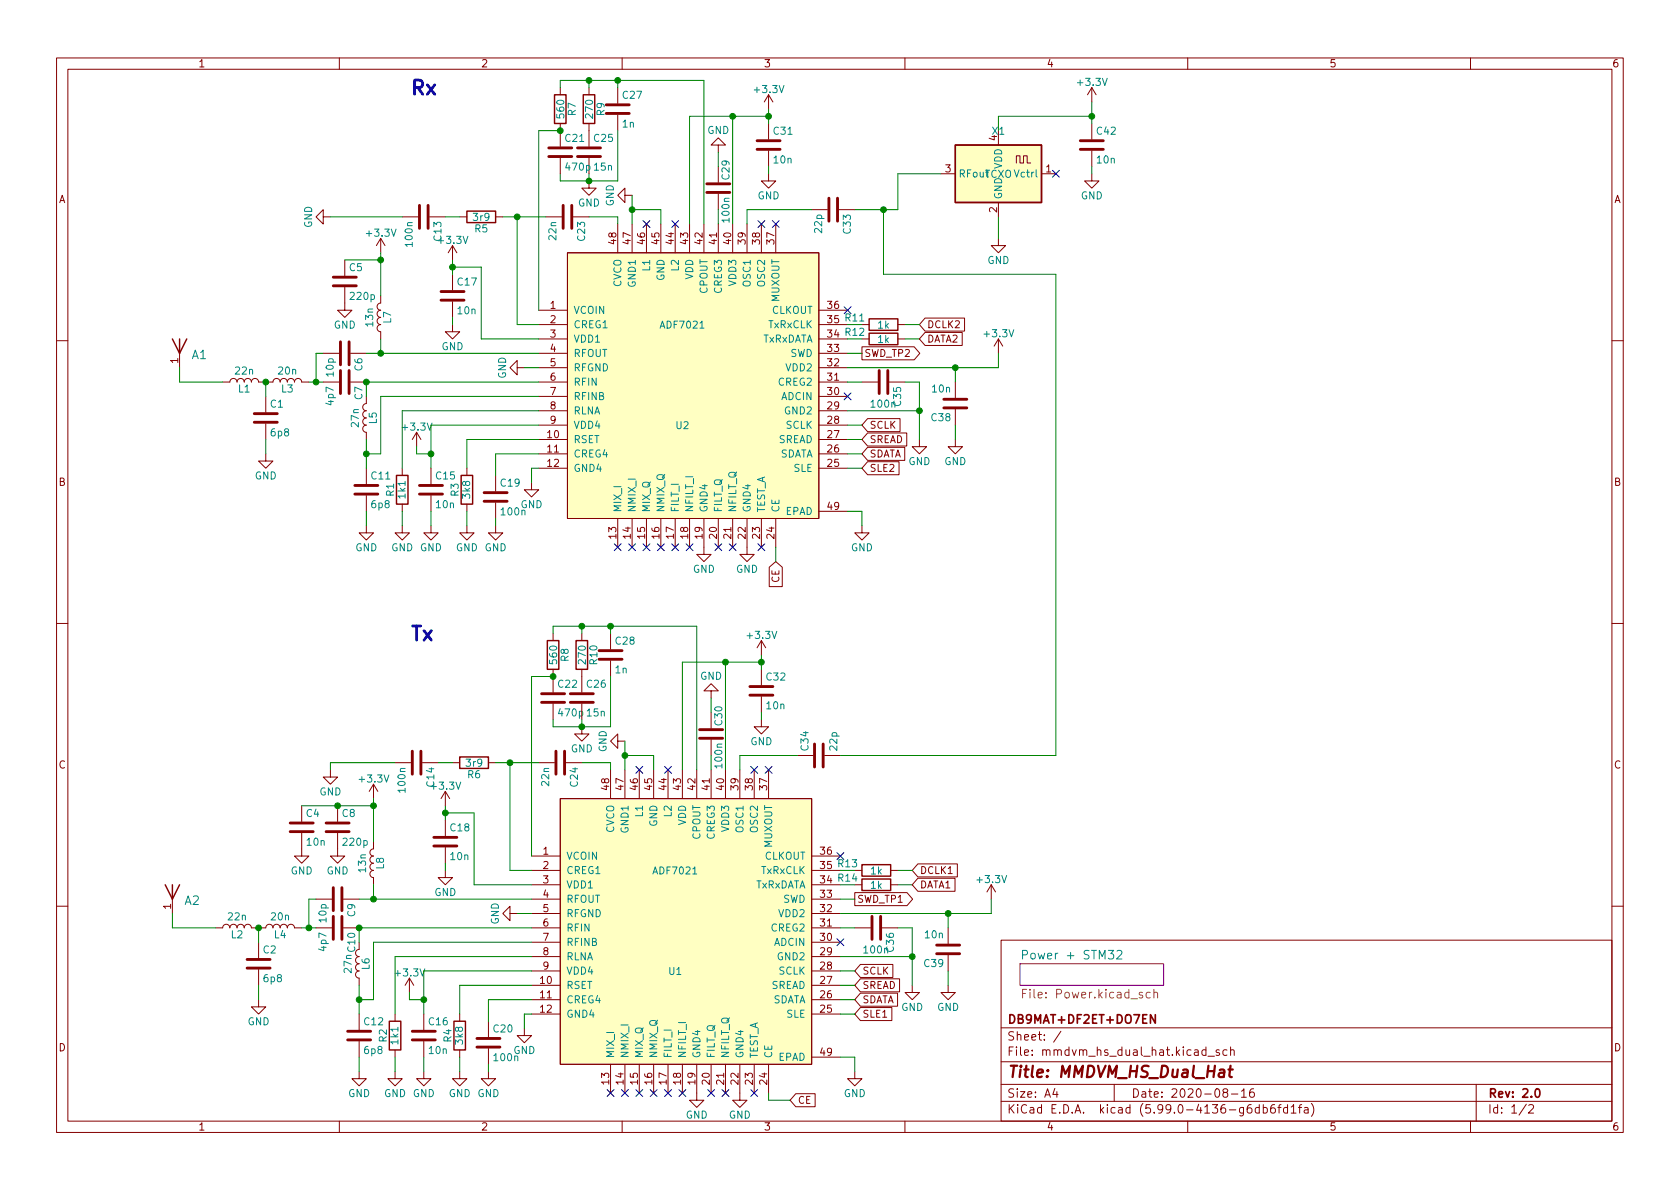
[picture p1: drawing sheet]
<svg xmlns="http://www.w3.org/2000/svg" width="297mm" height="210mm" viewBox="0 0 297 210" stroke-linecap="round" stroke-linejoin="round" font-family="sans-serif">
<g fill="none" stroke="#840000" stroke-width=".18">
<path d="M10 10.2h277v190.1h-277zM12 12.2h273v186.1h-273zM60 10.2v2M99.1 15.5v1.3M104.1 15.5v1.3M109.2 15.5v2.8M110 10.2v2M135.9 16.8l-.8 1.2M135.9 16.8v2.5M135.9 16.8l.8 1.2M160 10.2v2M193 15.5l-.7 1.3"/>
<path d="M193 15.5v2.5M193 15.5l.8 1.3M210 10.2v2M260 10.2v2M57.1 38.3v-1.2l-1.2 1.2 1.2 1.3v-1.3h1.3M71.1 38.3h2.8M75.9 38.3h2.8M81.3 38.3h1.2M87.6 38.3h1.3M96.5 38.3h2.8M99.1 21.8v4.1M99.1 27.9v2.8"/>
<path d="M101.3 38.3h2.8M104.1 32v1.3h1.3l-1.3 1.2-1.2-1.2h1.2M104.1 21.8v4.1M104.1 27.9v2.8M109.2 20.3v2.8M109.2 39.6v5.1M110.5 34.5v-1.2l-1.3 1.2 1.3 1.3v-1.3h1.3M111.8 39.6v5.1M114.3 39.6v5.1M116.8 39.6v5.1M119.4 39.6v5.1M121.9 39.6v5.1"/>
<path d="M124.5 39.6v5.1M127 25.6h1.3l-1.3-1.2-1.3 1.2h1.3v1.3M127 29.5v2.8M127 34.3v2.8M127 39.6v5.1M129.5 39.6v5.1M132.1 39.6v5.1M134.6 39.6v5.1M135.9 30.7v1.3h1.3l-1.3 1.3-1.3-1.3h1.3M135.9 21.8v2.8M135.9 26.7v2.8M137.2 39.6v5.1"/>
<path d="M143.5 37.1h2.8M148.3 37.1h2.8M166.4 30.7h2.5M176.5 23.1v2.5M176.5 35.8v2.5M179.7 28.8v-1.2h.6v1.2h.7v-1.2h.6v1.2h.6M184.1 30.7h2.6M193 30.7v1.3h1.3l-1.3 1.3-1.2-1.3h1.2M193 21.8v2.8M193 26.7v2.8M61 50.8v4.1h1.2l-1.2 1.2-1.3-1.2h1.3M61 46v2.8"/>
<path d="M67.3 52.3v1.3a.64 .64 0 0 0-.6 .6 .64 .64 0 0 0 .6 .7 .64 .64 0 0 0-.6 .6 .64 .64 0 0 0 .6 .6 .64 .64 0 0 0-.6 .7 .64 .64 0 0 0 .6 .6 .64 .64 0 0 0-.6 .6 .64 .64 0 0 0 .6 .7v1.2M67.3 42.2l-.8 1.2M67.3 42.2v2.5M67.3 42.2l.8 1.2M80 57.4v1.3h1.3l-1.3 1.2-1.3-1.2h1.3M80 43.4l-.8 1.3M80 43.4v2.6M80 48.5v2.8M80 53.3v2.8M80 43.4l.8 1.3M95.2 57.4h5.1M95.2 59.9h5.1"/>
<path d="M95.2 54.9h5.1M100.3 44.7h44.5v47h-44.5zM144.8 57.4h5.1M144.8 59.9h5.1M144.8 54.9h5.1M152.4 57.4h1.3M152.4 59.9h1.3M158.7 57.4h1.3M158.7 59.9h1.3M163.6 56.2h6.9v2.3h-6.9l-1-1.1zM163.6 58.8h6.5v2.3h-6.5l-1-1.2zM176.5 42.2v1.2h1.3l-1.3 1.3-1.2-1.3h1.2"/>
<path d="M176.5 59.9v2.6M176.5 59.9l-.7 1.3M176.5 59.9l.8 1.3M10 60.2h2M31.7 62.5v2.5M39.4 67.6h1.2a.64 .64 0 0 1 .7-.7 .64 .64 0 0 1 .6 .7 .64 .64 0 0 1 .6-.7 .64 .64 0 0 1 .7 .7 .64 .64 0 0 1 .6-.7 .64 .64 0 0 1 .6 .7 .64 .64 0 0 1 .7-.7 .64 .64 0 0 1 .6 .7h2.6a.64 .64 0 0 1 .6-.7 .64 .64 0 0 1 .6 .7 .64 .64 0 0 1 .7-.7 .64 .64 0 0 1 .6 .7 .64 .64 0 0 1 .6-.7 .64 .64 0 0 1 .7 .7 .64 .64 0 0 1 .6-.7 .64 .64 0 0 1 .6 .7h1.3M47 70.1v2.8M47 74.9v2.8M57.1 67.6h2.8M57.1 62.5h2.8M62 67.6h2.8M62 62.5h2.8"/>
<path d="M64.8 70.1v1.3a.64 .64 0 0 0-.7 .6 .64 .64 0 0 0 .7 .6 .64 .64 0 0 0-.7 .7 .64 .64 0 0 0 .7 .6 .64 .64 0 0 0-.7 .6 .64 .64 0 0 0 .7 .7 .64 .64 0 0 0-.7 .6 .64 .64 0 0 0 .7 .6v1.3M73.7 76.4l-.8 1.3M73.7 76.4v2.6M73.7 76.4l.7 1.3M91.4 65v-1.3l-1.2 1.3 1.2 1.3v-1.3h1.3M95.2 67.6h5.1M95.2 62.5h5.1M95.2 77.7h5.1M95.2 75.2h5.1M95.2 72.6h5.1M95.2 70.1h5.1M95.2 65h5.1"/>
<path d="M144.8 67.6h5.1M144.8 62.5h5.1M144.8 77.7h5.1M144.8 75.2h5.1M144.8 72.6h5.1M144.8 70.1h5.1M144.8 65h5.1M152.4 61.3h9.2l1 1.2-1 1.1h-9.2zM152.4 67.6h2.8M153.4 74h5.7v2.3h-5.7l-1-1.1zM153.4 76.6h6.9v2.3h-6.9l-1-1.2zM153.4 79.1h6.6v2.3h-6.6l-1-1.1z"/>
<path d="M157.2 67.6h2.8M162.6 77.7v1.3h1.2l-1.2 1.3-1.3-1.3h1.3M168.9 77.7v1.3h1.3l-1.3 1.3-1.3-1.3h1.3M168.9 67.6v2.8M168.9 72.4v2.8M285 60.2h2M47 80.3v1.2h1.3l-1.3 1.3-1.3-1.3h1.3M64.8 93v1.2h1.2l-1.2 1.3-1.3-1.3h1.3M64.8 82.8v2.8M64.8 87.6v2.8M71.1 93v1.2h1.3l-1.3 1.3-1.3-1.3h1.3M71.1 82.8v1.3"/>
<path d="M71.1 89.1v1.3M76.2 93v1.2h1.3l-1.3 1.3-1.3-1.3h1.3M76.2 82.8v2.8M76.2 87.6v2.8M82.5 93v1.2h1.3l-1.3 1.3-1.2-1.3h1.2M82.5 82.8v1.3M82.5 89.1v1.3M87.6 93v1.2h1.3l-1.3 1.3-1.2-1.3h1.2M87.6 84.1v2.8M87.6 88.9v2.8M94 85.3v1.3h1.2l-1.2 1.3-1.3-1.3h1.3M95.2 80.3h5.1"/>
<path d="M95.2 82.8h5.1M109.2 91.7v5.1M111.8 91.7v5.1M114.3 91.7v5.1M116.8 91.7v5.1M119.4 91.7v5.1M121.9 91.7v5.1M124.5 91.7v6.3h1.2l-1.2 1.3-1.3-1.3h1.3M127 91.7v5.1M129.5 91.7v5.1M132.1 91.7v6.3h1.2l-1.2 1.3-1.3-1.3h1.3M134.6 91.7v5.1"/>
<path d="M137.2 91.7v5.1M144.8 80.3h5.1M144.8 82.8h5.1M144.8 90.4h5.1M152.4 93v1.2h1.3l-1.3 1.3-1.3-1.3h1.3M153.4 81.6h5.6v2.3h-5.6l-1-1.1zM10 110.2h2M97.8 112v1.3M97.8 118.4v4M102.9 112v1.3M102.9 118.4v4M107.9 112v2.8"/>
<path d="M107.9 116.8v2.8M134.6 113.3l-.7 1.2M134.6 113.3v2.5M134.6 118.4v2.8M134.6 113.3l.8 1.2M136 100.3l1.2-1 1.1 1v3.4h-2.3zM285 110.2h2M58.4 136.1v1.3h1.3l-1.3 1.3-1.3-1.3h1.3M66 138.7l-.7 1.2M66 138.7v2.5M66 138.7l.8 1.2M69.8 134.9h2.8"/>
<path d="M74.7 134.9h2.8M78.7 139.9l-.7 1.3M78.7 139.9v2.6M78.7 139.9l.8 1.3M80 134.9h1.3M86.4 134.9h1.2M95.2 134.9h2.8M97.8 124.5v2.7M100.1 134.9h2.8M102.9 128.5v1.3h1.2l-1.2 1.3-1.3-1.3h1.3M102.9 124.5v2.7M107.9 136.1v5.1"/>
<path d="M109.2 131.1v-1.3l-1.3 1.3 1.3 1.2v-1.2h1.3M110.5 136.1v5.1M113 136.1v5.1M115.6 136.1v5.1M118.1 136.1v5.1M120.6 136.1v5.1M123.2 136.1v5.1M125.7 122.2h1.3l-1.3-1.3-1.2 1.3h1.2v1.2M125.7 126v2.8M125.7 130.8v2.8M125.7 136.1v5.1M128.3 136.1v5.1"/>
<path d="M130.8 136.1v5.1M133.3 136.1v5.1M134.6 127.2v1.3h1.3l-1.3 1.3-1.3-1.3h1.3M134.6 123.2v2.8M135.9 136.1v5.1M141 133.6h2.8M145.8 133.6h2.8M30.5 159v2.5M53.3 147.3v4.1h1.3l-1.3 1.2-1.2-1.2h1.2M53.3 142.5v2.8M55.9 159h2.8M59.7 147.3v4.1h1.3l-1.3 1.2-1.3-1.2h1.3"/>
<path d="M59.7 142.5v2.8M60.7 159h2.8M66 148.8v1.3a.64 .64 0 0 0-.6 .6 .64 .64 0 0 0 .6 .7 .64 .64 0 0 0-.6 .6 .64 .64 0 0 0 .6 .6 .64 .64 0 0 0-.6 .7 .64 .64 0 0 0 .6 .6 .64 .64 0 0 0-.6 .7 .64 .64 0 0 0 .6 .6v1.3M78.7 153.9v1.3h1.3l-1.3 1.3-1.2-1.3h1.2M78.7 145v2.8M78.7 149.9v2.7M94 156.5h5.1M94 159h5.1M94 151.4h5.1M94 153.9h5.1M99.1 141.2h44.4v47h-44.4zM143.5 156.5h5.1"/>
<path d="M143.5 159h5.1M143.5 151.4h5.1M143.5 153.9h5.1M151.1 157.8h9.3l1 1.2-1 1.1h-9.3zM151.1 156.5h1.3M151.1 153.9h1.3M157.5 156.5h1.2M157.5 153.9h1.2M162.3 155.3h6.6v2.3h-6.6l-1-1.1zM162.3 152.8h7v2.3h-7l-1-1.2zM175.3 156.5l-.8 1.2M175.3 156.5v2.5"/>
<path d="M175.3 156.5l.7 1.2M10 160.2h2M38.1 164.1h1.3a.64 .64 0 0 1 .6-.7 .64 .64 0 0 1 .6 .7 .64 .64 0 0 1 .7-.7 .64 .64 0 0 1 .6 .7 .64 .64 0 0 1 .6-.7 .64 .64 0 0 1 .7 .7 .64 .64 0 0 1 .6-.7 .64 .64 0 0 1 .6 .7h2.6a.64 .64 0 0 1 .6-.7 .64 .64 0 0 1 .7 .7 .64 .64 0 0 1 .6-.7 .64 .64 0 0 1 .6 .7 .64 .64 0 0 1 .7-.7 .64 .64 0 0 1 .6 .7 .64 .64 0 0 1 .6-.7 .64 .64 0 0 1 .7 .7h1.2M45.7 176.8v1.2h1.3l-1.3 1.3-1.3-1.3h1.3M45.7 166.6v2.8M45.7 171.4v2.8M55.9 164.1h2.8M60.7 164.1h2.8M63.5 166.6v1.3a.64 .64 0 0 0-.6 .6 .64 .64 0 0 0 .6 .7 .64 .64 0 0 0-.6 .6 .64 .64 0 0 0 .6 .6 .64 .64 0 0 0-.6 .7 .64 .64 0 0 0 .6 .6 .64 .64 0 0 0-.6 .6 .64 .64 0 0 0 .6 .7v1.2M63.5 179.3v2.8M69.8 179.3v1.3M72.4 173l-.8 1.2"/>
<path d="M72.4 173v2.5M72.4 173l.8 1.2M74.9 179.3v2.8M81.3 179.3v1.3M90.2 161.5v-1.2l-1.3 1.2 1.3 1.3v-1.3h1.2M94 164.1h5.1M94 174.2h5.1M94 176.8h5.1M94 179.3h5.1M94 171.7h5.1M94 169.2h5.1M94 166.6h5.1"/>
<path d="M94 161.5h5.1M143.5 164.1h5.1M143.5 174.2h5.1M143.5 176.8h5.1M143.5 179.3h5.1M143.5 171.7h5.1M143.5 169.2h5.1M143.5 166.6h5.1M143.5 161.5h5.1M151.1 164.1h2.8M152.1 178.2h5.6v2.3h-5.6l-1-1.2zM152.1 175.6h6.6v2.3h-6.6l-1-1.1z"/>
<path d="M152.1 173.1h7v2.3h-7l-1-1.2zM152.1 170.5h5.8v2.3h-5.8l-1-1.1zM156 164.1h2.7M161.3 174.2v1.3h1.3l-1.3 1.3-1.3-1.3h1.3M167.6 174.2v1.3h1.3l-1.3 1.3-1.2-1.3h1.2M167.6 164.1v2.8M167.6 168.9v2.8M177 166.3h108v32h-108zM285 160.2h2M60 198.3v2M63.5 189.5v1.2h1.3l-1.3 1.3-1.3-1.3h1.3M63.5 184.1v2.8"/>
<path d="M69.8 189.5v1.2h1.3l-1.3 1.3-1.2-1.3h1.2M69.8 185.7v1.2M74.9 189.5v1.2h1.3l-1.3 1.3-1.2-1.3h1.2M74.9 184.1v2.8M81.3 189.5v1.2h1.2l-1.2 1.3-1.3-1.3h1.3M81.3 185.7v1.2M86.4 189.5v1.2h1.2l-1.2 1.3-1.3-1.3h1.3M86.4 180.6v2.8M86.4 185.4v2.8M92.7 181.9v1.2h1.3l-1.3 1.3-1.3-1.3h1.3M107.9 188.2v5.1M110 198.3v2"/>
<path d="M110.5 188.2v5.1M113 188.2v5.1M115.6 188.2v5.1M118.1 188.2v5.1M120.6 188.2v5.1M123.2 188.2v6.4h1.3l-1.3 1.2-1.3-1.2h1.3M125.7 188.2v5.1M128.3 188.2v5.1M130.8 188.2v6.4h1.3l-1.3 1.2-1.3-1.2h1.3M133.3 188.2v5.1M135.9 188.2v5.1M140.7 193.4h3.4v2.3h-3.4l-1-1.1z"/>
<path d="M143.5 186.9h5.1M151.1 189.5v1.2h1.3l-1.3 1.3-1.2-1.3h1.2M160 198.3v2M177 194.8h108M177 191.8h108M177 187.8h108M177 181.8h108M186.5 192.5l-.4 1h1M186.9 193v1M187.6 182.4l-1.3 1.9M197 191.8v3M210 198.3v2"/>
<path d="M213.2 185.7l-.4-.1-.3 .3v.4l.1 .3h.6M213.2 185.1v1.5M213.6 186.8h1.1M215.6 185.7l-.4-.1-.2 .2 .1 .3 .5 .1v.4h-.6M216.5 193.2l-.3-.3 .1-.2 .2-.2 .4 .1 .2 .2-.1 .2-.6 .2-.2 .3 .1 .4 .2 .1h.4l.2-.3v-.2l-.3-.3M216.9 185.7l-.4-.1-.3 .3v.4l.2 .3h.5M217.6 185.8l.2-.2 .3 .1 .1 .9M217.6 185.1v1.5M217.7 193.5h1.2M219.5 193l.4-.5v1.5M219.5 194h.9M221.2 195.3a.59 .59 0 0 0-.7 .7v.5l.1 .3h.5l.2-.1 .1-.5-.2-.2-.4-.1-.3 .3"/>
<path d="M221.6 192.5a.59 .59 0 0 0-.7 .7v.5l.2 .3h.4l.2-.1 .1-.5-.2-.2-.4-.1-.3 .3M222.6 195.9l-.4-.1-.3 .3v.4l.2 .3h.5M222.6 195.3v1.5M223.4 195.9l.4-.1 .3 .3v.4l-.2 .3h-.5M223.4 195.3v1.5M225.4 195.3a.59 .59 0 0 0-.8 .7v.5l.2 .3h.4l.2-.1 .1-.5-.1-.2-.5-.1-.3 .3M225.9 195.8h.6M226.5 195.3l-.4 .2v1.3M227.6 195.9l-.4-.1-.3 .3v.4l.2 .3h.5M227.6 195.3v1.5M228.3 195.8l.4-.5v1.5M228.3 196.8h.8"/>
<path d="M229.6 195.8h.5M230.1 195.3l-.3 .2v1.3M230.6 195.9h.6l.1 .9M231.3 196.2l-.5 .1a.29 .29 0 0 0-.2 .2 .29 .29 0 0 0 .2 .3h.5M231.9 195.1a1.72 1.72 0 0 1 0 2.3M260 198.3v2M261 191.8v6.5M269.9 195.3l-1.3 1.9M270.3 195.5l.6-.2 .2 .2 .1 .3-1 1h1"/>
</g>
<path d="M204.3 179.4v1.5l-.9-1.5v1.5M271.6 192.6l.2-.1a.82 .82 0 0 1 .6 .7 .82 .82 0 0 1-.3 .8h-.2a.81 .81 0 0 1-.6-.6 .81 .81 0 0 1 .3-.8z" fill="none" stroke="#840000" stroke-width=".3"/>
<path d="M217.2 189.1h.8M217.6 188.5l-.2 1.7v.2l.4 .1" fill="none" stroke="#840000" stroke-width=".4"/>
<path d="M180.3 170.4h25.4v3.8h-25.4z" fill="#fff" stroke="#fff" stroke-width=".18"/>
<path d="M180.3 170.4h25.4v3.8h-25.4z" fill="none" stroke="#840084" stroke-width=".18"/>
<path d="M180.8 168.9l.7-.1 .2-.2-.1-.4-.2-.1h-.6v1.5M197.5 168.2l.6-.1 .2 .1 .1 .3-1 1.1h1" fill="none" stroke="#008484" stroke-width=".18"/>
<path d="M180.8 175.7h.5M181.5 175h-.7v1.5M203.4 175.5h-.5l-.3 .3v.4l.2 .2h.6M204 175.6l.2-.1h.4l.1 1M204 175v1.5" fill="none" stroke="#848400" stroke-width=".18"/>
<g fill="none" stroke="#840000" stroke-width=".51">
<path d="M107.2 18.5h4.1M74.2 36.3v4.1M75.7 36.3v4.1M97 27.7h4.1M97 26.2h4.1M99.6 36.3v4.1M101.1 36.3v4.1M102.1 27.7h4.1M102.1 26.2h4.1M107.2 20.1h4.1M125 34h4M125 32.5h4"/>
<path d="M133.9 26.4h4M133.9 24.9h4M146.6 35v4.1M148.1 35v4.1M191 26.4h4.1M191 24.9h4.1M58.9 50.5h4.1M58.9 49h4.1M78 53.1h4M78 51.6h4M45 74.7h4M45 73.1h4"/>
<path d="M60.2 60.4v4.1M60.2 65.5v4.1M61.7 60.4v4.1M61.7 65.5v4.1M155.4 65.5v4.1M157 65.5v4.1M166.9 70.6h4M166.9 72.1h4M62.7 87.4h4.1M62.7 85.8h4.1M74.2 87.4h4M74.2 85.8h4"/>
<path d="M85.6 88.6h4.1M85.6 87.1h4.1M105.9 116.6h4.1M105.9 115.1h4.1M72.9 132.8v4.1M74.4 132.8v4.1M95.8 124.2h4M95.8 122.7h4M98.3 132.8v4.1M99.8 132.8v4.1M100.8 124.2h4.1M100.8 122.7h4.1"/>
<path d="M123.7 130.6h4.1M123.7 129h4.1M132.6 122.9h4.1M132.6 121.4h4.1M144 131.6v4M145.5 131.6v4M51.3 147.1h4.1M51.3 145.5h4.1M57.7 147.1h4M57.7 145.5h4M58.9 157v4M60.5 157v4"/>
<path d="M76.7 149.6h4.1M76.7 148.1h4.1M43.7 171.2h4.1M43.7 169.7h4.1M58.9 162v4.1M60.5 162v4.1M154.2 162v4.1M155.7 162v4.1M165.6 167.1h4.1M165.6 168.7h4.1M61.5 183.9h4M61.5 182.4h4"/>
<path d="M72.9 183.9h4.1M72.9 182.4h4.1M84.3 185.2h4.1M84.3 183.6h4.1"/>
</g>
<g fill="#ffffc2" stroke="#ffffc2" stroke-width=".18">
<path d="M168.9 25.6h15.2v10.2h-15.2z"/>
<path d="M99.1 141.2h44.4v47h-44.4z"/>
<path d="M100.3 44.7h44.5v47h-44.5z"/>
</g>
<g fill="none" stroke="#840000" stroke-width=".25">
<path d="M98 16.8h2.1v5h-2.1zM103.1 16.8h2.1v5h-2.1zM82.5 37.3h5.1v2.1h-5.1zM168.9 25.6h15.2v10.2h-15.2zM30.5 59.9l1.2 2.6M31.7 59.9v2.6M33 59.9l-1.3 2.6M153.7 56.4h5v2h-5zM153.7 58.9h5v2.1h-5zM70.1 84.1h2v5h-2zM81.5 84.1h2.1v5h-2.1zM96.8 113.3h2v5.1h-2z"/>
<path d="M101.9 113.3h2v5.1h-2zM81.3 133.9h5.1v2h-5.1zM29.2 156.5l1.3 2.5M30.5 156.5v2.5M31.7 156.5l-1.2 2.5M152.4 155.4h5.1v2.1h-5.1zM152.4 152.9h5.1v2h-5.1zM68.8 180.6h2.1v5.1h-2.1zM80.3 180.6h2v5.1h-2z"/>
</g>
<g fill="none" stroke="#008400" stroke-width=".18">
<path d="M99.1 15.5v-1.3h25.4v25.4M104.1 14.2v1.3M109.2 14.2v1.3M135.9 19.3v2.5M193 18v3.8M58.4 38.3h12.7M78.7 38.3h2.6M88.9 38.3h7.6M91.4 38.3v19.1h3.8M99.1 23.1h-3.9v31.8M104.1 30.7v1.3M104.1 38.3h5.1v1.3"/>
<path d="M109.2 23.1v8.9h-10.1v-1.3M111.8 37.1h5v2.5M111.8 34.5v5.1M127 26.9v2.6M127 37.1v2.5M129.5 20.6v19M135.9 29.5v1.2M135.9 20.6h-14v19M143.5 37.1h-11.4v2.5M156.2 37.1v11.4h30.5v85.1h-38.1M166.4 30.7h-7.7v6.4h-7.6M176.5 38.3v3.9"/>
<path d="M193 20.6h-16.5v2.5M193 29.5v1.2M61 46h6.3M67.3 44.7v7.6M67.3 59.9v2.6M80 47.2h5.1v12.7h10.1M80 46v2.5M80 56.1v1.3M160 57.4h2.6M160 59.9h2.6M31.7 65v2.6h7.7M47 67.6v2.5"/>
<path d="M47 77.7v2.6M54.6 67.6h2.5M57.1 62.5h-1.2v5.1M64.8 62.5h30.4M64.8 77.7v5.1M73.7 79v1.3h2.5M92.7 65h2.5M95.2 75.2h-19v7.6M95.2 70.1h-27.9v10.2h-2.5M95.2 67.6h-30.4v2.5M95.2 72.6h-24.1v10.2M95.2 77.7h-12.7v5.1"/>
<path d="M149.9 62.5h2.5M149.9 67.6h2.5M149.9 75.2h2.5M149.9 72.6h12.7M149.9 77.7h2.5M160 67.6h2.6v10.1M168.9 65v2.6M168.9 75.2v2.5M176.5 62.5v2.5h-26.6M64.8 90.4v2.6M71.1 90.4v2.6M76.2 90.4v2.6"/>
<path d="M82.5 90.4v2.6M87.6 91.7v1.3M95.2 80.3h-7.6v3.8M95.2 82.8h-1.2v2.5M137.2 96.8v2.5M149.9 80.3h2.5M149.9 82.8h2.5M149.9 90.4h2.5v2.6M97.8 112v-1.3h25.4v25.4M97.8 119.6h-3.8v31.8M102.9 110.7v1.3M107.9 119.6v8.9h-10.1v-1.3"/>
<path d="M107.9 110.7v1.3M128.3 117.1v19M134.6 115.8v2.6M134.6 117.1h-14v19M69.8 134.9h-11.4v1.2M77.5 134.9h2.5M87.6 134.9h7.6M90.2 134.9v19h3.8M102.9 134.9h5v1.2M102.9 127.2v1.3M110.5 133.6h5.1v2.5M110.5 131.1v5"/>
<path d="M125.7 123.4v2.6M125.7 133.6v2.5M134.6 126v1.2M141 133.6h-10.2v2.5M53.3 142.5h12.7M55.9 159h-1.3v5.1M63.5 159h30.5M66 141.2v7.6M66 156.5v2.5M78.7 143.8h5.1v12.7h10.2M78.7 142.5v2.5M78.7 152.6v1.3"/>
<path d="M148.6 159h2.5M158.7 156.5h2.6M158.7 153.9h2.6M175.3 159v2.5h-26.7M30.5 161.5v2.6h7.6M45.7 164.1v2.5M45.7 174.2v2.6M53.3 164.1h2.6M63.5 174.2v5.1M72.4 175.5v1.3h2.5M91.4 161.5h2.6M94 164.1h-30.5v2.5"/>
<path d="M94 171.7h-19.1v7.6M94 166.6h-28v10.2h-2.5M94 176.8h-7.6v3.8M94 179.3h-1.3v2.6M94 174.2h-12.7v5.1M94 169.2h-24.2v10.1M148.6 164.1h2.5M148.6 171.7h2.5M148.6 176.8h2.5M148.6 179.3h2.5M148.6 174.2h2.5M148.6 169.2h12.7"/>
<path d="M158.7 164.1h2.6v10.1M167.6 161.5v2.6M167.6 171.7v2.5M63.5 186.9v2.6M69.8 186.9v2.6M74.9 186.9v2.6M81.3 186.9v2.6M86.4 188.2v1.3M135.9 193.3v1.3h3.8M148.6 186.9h2.5v2.6"/>
</g>
<g fill="none" stroke="#000084" stroke-width=".18">
<path d="M113.7 39l1.2 1.2M114.9 39l-1.2 1.2M118.8 39l1.2 1.2M120 39l-1.2 1.2M134 39l1.2 1.2M135.2 39l-1.2 1.2M136.6 39l1.2 1.2M137.8 39l-1.2 1.2M186.1 30.1l1.2 1.2M187.3 30.1l-1.2 1.2M149.3 54.2l1.2 1.3M150.5 54.2l-1.2 1.3"/>
<path d="M149.3 69.5l1.2 1.2M150.5 69.5l-1.2 1.2M108.6 96.2l1.2 1.2M109.8 96.2l-1.2 1.2M111.2 96.2l1.2 1.2M112.4 96.2l-1.2 1.2M113.7 96.2l1.2 1.2M114.9 96.2l-1.2 1.2M116.2 96.2l1.2 1.2M117.4 96.2l-1.2 1.2M118.8 96.2l1.2 1.2M120 96.2l-1.2 1.2"/>
<path d="M121.3 96.2l1.2 1.2M122.5 96.2l-1.2 1.2M126.4 96.2l1.2 1.2M127.6 96.2l-1.2 1.2M128.9 96.2l1.2 1.2M130.1 96.2l-1.2 1.2M134 96.2l1.2 1.2M135.2 96.2l-1.2 1.2M112.4 135.5l1.2 1.2M113.6 135.5l-1.2 1.2M117.5 135.5l1.2 1.2M118.7 135.5l-1.2 1.2"/>
<path d="M132.7 135.5l1.3 1.2M134 135.5l-1.3 1.2M135.3 135.5l1.2 1.2M136.5 135.5l-1.2 1.2M148 150.8l1.2 1.2M149.2 150.8l-1.2 1.2M148 166l1.2 1.2M149.2 166l-1.2 1.2M107.3 192.7l1.3 1.2M108.6 192.7l-1.3 1.2M109.9 192.7l1.2 1.2M111.1 192.7l-1.2 1.2"/>
<path d="M112.4 192.7l1.2 1.2M113.6 192.7l-1.2 1.2M115 192.7l1.2 1.2M116.2 192.7l-1.2 1.2M117.5 192.7l1.2 1.2M118.7 192.7l-1.2 1.2M120 192.7l1.3 1.2M121.3 192.7l-1.3 1.2M125.1 192.7l1.2 1.2M126.3 192.7l-1.2 1.2M127.7 192.7l1.2 1.2M128.9 192.7l-1.2 1.2"/>
<path d="M132.7 192.7l1.3 1.2M134 192.7l-1.3 1.2"/>
</g>
<g fill="#008400" stroke="#008400" stroke-width=".18">
<circle cx="161.3" cy="169.2" r=".51"/>
<circle cx="167.6" cy="161.5" r=".51"/>
<circle cx="63.5" cy="164.1" r=".51"/>
<circle cx="45.7" cy="164.1" r=".51"/>
<circle cx="54.6" cy="164.1" r=".51"/>
<circle cx="66" cy="159" r=".51"/>
<circle cx="63.5" cy="176.8" r=".51"/>
<circle cx="74.9" cy="176.8" r=".51"/>
<circle cx="90.2" cy="134.9" r=".51"/>
<circle cx="78.7" cy="143.8" r=".51"/>
<circle cx="64.8" cy="67.6" r=".51"/>
<circle cx="47" cy="67.6" r=".51"/>
<circle cx="55.9" cy="67.6" r=".51"/>
<circle cx="64.8" cy="80.3" r=".51"/>
<circle cx="76.2" cy="80.3" r=".51"/>
<circle cx="156.2" cy="37.1" r=".51"/>
<circle cx="129.5" cy="20.6" r=".51"/>
<circle cx="135.9" cy="20.6" r=".51"/>
<circle cx="109.2" cy="14.2" r=".51"/>
<circle cx="104.1" cy="32" r=".51"/>
<circle cx="99.1" cy="23.1" r=".51"/>
<circle cx="104.1" cy="14.2" r=".51"/>
<circle cx="67.3" cy="62.5" r=".51"/>
<circle cx="91.4" cy="38.3" r=".51"/>
<circle cx="80" cy="47.2" r=".51"/>
<circle cx="168.9" cy="65" r=".51"/>
<circle cx="193" cy="20.6" r=".51"/>
<circle cx="162.6" cy="72.6" r=".51"/>
<circle cx="111.8" cy="37.1" r=".51"/>
<circle cx="66" cy="142.5" r=".51"/>
<circle cx="59.7" cy="142.5" r=".51"/>
<circle cx="97.8" cy="119.6" r=".51"/>
<circle cx="102.9" cy="110.7" r=".51"/>
<circle cx="108" cy="110.7" r=".51"/>
<circle cx="102.9" cy="128.5" r=".51"/>
<circle cx="110.5" cy="133.6" r=".51"/>
<circle cx="128.3" cy="117.1" r=".51"/>
<circle cx="67.3" cy="46" r=".51"/>
<circle cx="134.6" cy="117.1" r=".51"/>
</g>
<g font-size="3.5" fill="#0000c2">
<text x="72.4" y="16.8">Rx</text>
<text x="72.4" y="113.3">Tx</text>
</g>
<text font-size="2.8" fill="#840000" x="178" y="190.6">Title: MMDVM_HS_Dual_Hat</text>
<g font-size="2.1" fill="#008484">
<text x="33.9" y="63.5">A1</text>
<text x="32.6" y="160">A2</text>
<text x="181.7" y="169.7">Power + STM32</text>
</g>
<text font-size="2.1" fill="#848400" x="181.6" y="176.5">File: Power.kicad_sch</text>
<g font-size="2.1" fill="#840000">
<text x="178" y="184">Sheet: /</text>
<text x="178" y="181">DB9MAT+DF2ET+DO7EN</text>
<text x="178" y="186.7">File: mmdvm_hs_dual_hat.kicad_sch</text>
<text x="178" y="196.9">KiCad E.D.A. kicad (5.99.0-4136-g6db6fd1fa)</text>
<text x="178" y="194.1">Size: A4</text>
<text x="200" y="194.1">Date: 2020-08-16</text>
<text x="263" y="194.1">Rev: 2.0</text>
<text x="263" y="196.9">Id: 1/2</text>
</g>
<g font-size="1.8" fill="#840000">
<text x="35" y="11.9">1</text>
<text x="85" y="11.9">2</text>
<text x="135" y="11.9">3</text>
<text x="185" y="11.9">4</text>
<text x="235" y="11.9">5</text>
<text x="285" y="11.9">6</text>
<text x="176.3" y="24.9" transform="rotate(-90 176.3 24.9)">4</text>
<text x="10.3" y="35.9">A</text>
<text x="167.1" y="30.5">3</text>
<text x="184.9" y="30.5">1</text>
<text x="285.3" y="35.9">A</text>
<text x="176.3" y="37.6" transform="rotate(-90 176.3 37.6)">2</text>
<text x="109" y="43.1" transform="rotate(-90 109 43.1)">48</text>
<text x="111.5" y="43.1" transform="rotate(-90 111.5 43.1)">47</text>
<text x="114" y="43.1" transform="rotate(-90 114 43.1)">46</text>
<text x="116.6" y="43.1" transform="rotate(-90 116.6 43.1)">45</text>
<text x="119.1" y="43.1" transform="rotate(-90 119.1 43.1)">44</text>
<text x="121.7" y="43.1" transform="rotate(-90 121.7 43.1)">43</text>
<text x="124.2" y="43.1" transform="rotate(-90 124.2 43.1)">42</text>
<text x="126.7" y="43.1" transform="rotate(-90 126.7 43.1)">41</text>
<text x="129.3" y="43.1" transform="rotate(-90 129.3 43.1)">40</text>
<text x="131.8" y="43.1" transform="rotate(-90 131.8 43.1)">39</text>
<text x="134.4" y="43.1" transform="rotate(-90 134.4 43.1)">38</text>
<text x="136.9" y="43.1" transform="rotate(-90 136.9 43.1)">37</text>
<text x="97.3" y="54.6">1</text>
<text x="97.3" y="57.1">2</text>
<text x="97.3" y="59.7">3</text>
<text x="146.3" y="54.6">36</text>
<text x="31.5" y="64.2" transform="rotate(-90 31.5 64.2)">1</text>
<text x="97.3" y="62.2">4</text>
<text x="97.3" y="64.8">5</text>
<text x="146.3" y="64.8">32</text>
<text x="146.3" y="62.2">33</text>
<text x="97.3" y="67.3">6</text>
<text x="97.3" y="69.8">7</text>
<text x="146.3" y="69.8">30</text>
<text x="146.3" y="67.3">31</text>
<text x="96.8" y="77.5">10</text>
<text x="97.3" y="72.4">8</text>
<text x="97.3" y="74.9">9</text>
<text x="146.3" y="77.5">27</text>
<text x="146.3" y="74.9">28</text>
<text x="146.3" y="72.4">29</text>
<text x="96.8" y="80">11</text>
<text x="96.8" y="82.5">12</text>
<text x="146.3" y="82.5">25</text>
<text x="146.3" y="80">26</text>
<text x="10.3" y="85.9">B</text>
<text x="285.3" y="85.9">B</text>
<text x="109" y="95.2" transform="rotate(-90 109 95.2)">13</text>
<text x="111.5" y="95.2" transform="rotate(-90 111.5 95.2)">14</text>
<text x="114" y="95.2" transform="rotate(-90 114 95.2)">15</text>
<text x="116.6" y="95.2" transform="rotate(-90 116.6 95.2)">16</text>
<text x="119.1" y="95.2" transform="rotate(-90 119.1 95.2)">17</text>
<text x="121.7" y="95.2" transform="rotate(-90 121.7 95.2)">18</text>
<text x="124.2" y="95.2" transform="rotate(-90 124.2 95.2)">19</text>
<text x="126.7" y="95.2" transform="rotate(-90 126.7 95.2)">20</text>
<text x="129.3" y="95.2" transform="rotate(-90 129.3 95.2)">21</text>
<text x="131.8" y="95.2" transform="rotate(-90 131.8 95.2)">22</text>
<text x="134.4" y="95.2" transform="rotate(-90 134.4 95.2)">23</text>
<text x="136.9" y="95.2" transform="rotate(-90 136.9 95.2)">24</text>
<text x="146.3" y="90.2">49</text>
<text x="10.3" y="135.9">C</text>
<text x="285.3" y="135.9">C</text>
<text x="107.7" y="139.7" transform="rotate(-90 107.7 139.7)">48</text>
<text x="110.2" y="139.7" transform="rotate(-90 110.2 139.7)">47</text>
<text x="112.8" y="139.7" transform="rotate(-90 112.8 139.7)">46</text>
<text x="115.3" y="139.7" transform="rotate(-90 115.3 139.7)">45</text>
<text x="117.9" y="139.7" transform="rotate(-90 117.9 139.7)">44</text>
<text x="120.4" y="139.7" transform="rotate(-90 120.4 139.7)">43</text>
<text x="122.9" y="139.7" transform="rotate(-90 122.9 139.7)">42</text>
<text x="125.5" y="139.7" transform="rotate(-90 125.5 139.7)">41</text>
<text x="128" y="139.7" transform="rotate(-90 128 139.7)">40</text>
<text x="130.6" y="139.7" transform="rotate(-90 130.6 139.7)">39</text>
<text x="133.1" y="139.7" transform="rotate(-90 133.1 139.7)">38</text>
<text x="135.6" y="139.7" transform="rotate(-90 135.6 139.7)">37</text>
<text x="96" y="151.1">1</text>
<text x="96" y="153.7">2</text>
<text x="145.1" y="151.1">36</text>
<text x="30.2" y="160.8" transform="rotate(-90 30.2 160.8)">1</text>
<text x="96" y="156.2">3</text>
<text x="96" y="158.7">4</text>
<text x="96" y="161.3">5</text>
<text x="145.1" y="161.3">32</text>
<text x="145.1" y="158.7">33</text>
<text x="96" y="163.8">6</text>
<text x="96" y="166.4">7</text>
<text x="145.1" y="166.4">30</text>
<text x="145.1" y="163.8">31</text>
<text x="95.5" y="174">10</text>
<text x="96" y="168.9">8</text>
<text x="96" y="171.4">9</text>
<text x="145.1" y="174">27</text>
<text x="145.1" y="171.4">28</text>
<text x="145.1" y="168.9">29</text>
<text x="95.5" y="176.5">11</text>
<text x="95.5" y="179.1">12</text>
<text x="145.1" y="179.1">25</text>
<text x="145.1" y="176.5">26</text>
<text x="10.3" y="185.9">D</text>
<text x="285.3" y="185.9">D</text>
<text x="107.7" y="191.7" transform="rotate(-90 107.7 191.7)">13</text>
<text x="110.2" y="191.7" transform="rotate(-90 110.2 191.7)">14</text>
<text x="112.8" y="191.7" transform="rotate(-90 112.8 191.7)">15</text>
<text x="115.3" y="191.7" transform="rotate(-90 115.3 191.7)">16</text>
<text x="117.9" y="191.7" transform="rotate(-90 117.9 191.7)">17</text>
<text x="120.4" y="191.7" transform="rotate(-90 120.4 191.7)">18</text>
<text x="122.9" y="191.7" transform="rotate(-90 122.9 191.7)">19</text>
<text x="125.5" y="191.7" transform="rotate(-90 125.5 191.7)">20</text>
<text x="128" y="191.7" transform="rotate(-90 128 191.7)">21</text>
<text x="130.6" y="191.7" transform="rotate(-90 130.6 191.7)">22</text>
<text x="133.1" y="191.7" transform="rotate(-90 133.1 191.7)">23</text>
<text x="135.6" y="191.7" transform="rotate(-90 135.6 191.7)">24</text>
<text x="145.1" y="186.7">49</text>
<text x="35" y="199.9">1</text>
<text x="85" y="199.9">2</text>
<text x="135" y="199.9">3</text>
<text x="185" y="199.9">4</text>
<text x="235" y="199.9">5</text>
<text x="285" y="199.9">6</text>
</g>
<g font-size="1.8" fill="#008484">
<text x="110.2" y="17.5">C27</text>
<text x="133.6" y="16.4">+3.3V</text>
<text x="190.7" y="15.2">+3.3V</text>
<text x="99.8" y="20.8" transform="rotate(-90 99.8 20.8)">560</text>
<text x="101.8" y="20.4" transform="rotate(-90 101.8 20.4)">R7</text>
<text x="104.8" y="20.8" transform="rotate(-90 104.8 20.8)">270</text>
<text x="106.9" y="20.4" transform="rotate(-90 106.9 20.4)">R9</text>
<text x="110.1" y="22.5">1n</text>
<text x="125" y="23.7">GND</text>
<text x="136.8" y="23.8">C31</text>
<text x="175.4" y="23.8">X1</text>
<text x="194" y="23.8">C42</text>
<text x="100" y="25.1">C21</text>
<text x="105.1" y="25.1">C25</text>
<text x="136.9" y="28.9">10n</text>
<text x="177.2" y="29.9" transform="rotate(-90 177.2 29.9)">VDD</text>
<text x="194" y="28.9">10n</text>
<text x="100.1" y="30.2">470p</text>
<text x="105.1" y="30.2">15n</text>
<text x="129" y="31.7" transform="rotate(-90 129 31.7)">C29</text>
<text x="133.9" y="35.2">GND</text>
<text x="169.4" y="31.4">RFoutTCXO Vctrl</text>
<text x="177.2" y="35.3" transform="rotate(-90 177.2 35.3)">GND</text>
<text x="191.1" y="35.2">GND</text>
<text x="55.2" y="40.3" transform="rotate(-90 55.2 40.3)">GND</text>
<text x="65" y="41.8">+3.3V</text>
<text x="83.8" y="39.1">3r9</text>
<text x="84" y="41.1">R5</text>
<text x="102.2" y="36.5">GND</text>
<text x="108.5" y="36.5" transform="rotate(-90 108.5 36.5)">GND</text>
<text x="129" y="39.2" transform="rotate(-90 129 39.2)">100n</text>
<text x="145.3" y="41.1" transform="rotate(-90 145.3 41.1)">22p</text>
<text x="150.4" y="41.3" transform="rotate(-90 150.4 41.3)">C33</text>
<text x="61.8" y="47.9">C5</text>
<text x="73" y="43.5" transform="rotate(-90 73 43.5)">100n</text>
<text x="77.7" y="43.1">+3.3V</text>
<text x="78" y="42.5" transform="rotate(-90 78 42.5)">C13</text>
<text x="98.4" y="42.4" transform="rotate(-90 98.4 42.4)">22n</text>
<text x="103.4" y="42.5" transform="rotate(-90 103.4 42.5)">C23</text>
<text x="114.9" y="47.8" transform="rotate(-90 114.9 47.8)">L1</text>
<text x="120" y="47.8" transform="rotate(-90 120 47.8)">L2</text>
<text x="174.6" y="46.7">GND</text>
<text x="62" y="53">220p</text>
<text x="80.9" y="50.5">C17</text>
<text x="109.9" y="50.8" transform="rotate(-90 109.9 50.8)">CVCO</text>
<text x="112.4" y="50.6" transform="rotate(-90 112.4 50.6)">GND1</text>
<text x="117.5" y="49.6" transform="rotate(-90 117.5 49.6)">GND</text>
<text x="122.6" y="49.4" transform="rotate(-90 122.6 49.4)">VDD</text>
<text x="125.1" y="51.9" transform="rotate(-90 125.1 51.9)">CPOUT</text>
<text x="127.6" y="51.8" transform="rotate(-90 127.6 51.8)">CREG3</text>
<text x="130.2" y="50.4" transform="rotate(-90 130.2 50.4)">VDD3</text>
<text x="132.7" y="50.5" transform="rotate(-90 132.7 50.5)">OSC1</text>
<text x="135.3" y="50.5" transform="rotate(-90 135.3 50.5)">OSC2</text>
<text x="137.8" y="53.4" transform="rotate(-90 137.8 53.4)">MUXOUT</text>
<text x="59" y="58.1">GND</text>
<text x="66" y="57.7" transform="rotate(-90 66 57.7)">13n</text>
<text x="69.1" y="57.2" transform="rotate(-90 69.1 57.2)">L7</text>
<text x="81" y="55.6">10n</text>
<text x="101.3" y="55.5">VCOIN</text>
<text x="101.3" y="58">CREG1</text>
<text x="135.8" y="58">TxRxCLK</text>
<text x="136.4" y="55.5">CLKOUT</text>
<text x="155.2" y="58.1">1k</text>
<text x="174.2" y="59.6">+3.3V</text>
<text x="64.1" y="65.6" transform="rotate(-90 64.1 65.6)">C6</text>
<text x="78" y="61.9">GND</text>
<text x="101.3" y="60.6">VDD1</text>
<text x="101.3" y="63.1">RFOUT</text>
<text x="101.3" y="65.7">RFGND</text>
<text x="134.5" y="60.6">TxRxDATA</text>
<text x="139" y="65.7">VDD2</text>
<text x="139.6" y="63.1">SWD</text>
<text x="155.2" y="60.6">1k</text>
<text x="41.7" y="66.2">22n</text>
<text x="42.1" y="69.4">L1</text>
<text x="49.3" y="66.2">20n</text>
<text x="49.8" y="69.4">L3</text>
<text x="59" y="71.6" transform="rotate(-90 59 71.6)">4p7</text>
<text x="59" y="66.5" transform="rotate(-90 59 66.5)">10p</text>
<text x="64.1" y="70.6" transform="rotate(-90 64.1 70.6)">C7</text>
<text x="89.5" y="67" transform="rotate(-90 89.5 67)">GND</text>
<text x="101.3" y="68.2">RFIN</text>
<text x="101.3" y="70.7">RFINB</text>
<text x="137.7" y="68.2">CREG2</text>
<text x="138.2" y="70.7">ADCIN</text>
<text x="159.3" y="71.7" transform="rotate(-90 159.3 71.7)">C35</text>
<text x="164.9" y="69.4">10n</text>
<text x="47.8" y="72.1">C1</text>
<text x="48" y="77.2">6p8</text>
<text x="63.4" y="75.4" transform="rotate(-90 63.4 75.4)">27n</text>
<text x="66.6" y="74.9" transform="rotate(-90 66.6 74.9)">L5</text>
<text x="71.3" y="76.1">+3.3V</text>
<text x="101.3" y="73.3">RLNA</text>
<text x="101.3" y="75.8">VDD4</text>
<text x="138.9" y="73.3">GND2</text>
<text x="138.9" y="75.8">SCLK</text>
<text x="154.1" y="72.1">100n</text>
<text x="164.7" y="74.5">C38</text>
<text x="101.3" y="78.4">RSET</text>
<text x="101.3" y="80.9">CREG4</text>
<text x="101.3" y="83.4">GND4</text>
<text x="137.6" y="78.4">SREAD</text>
<text x="137.7" y="80.9">SDATA</text>
<text x="140.3" y="83.4">SLE</text>
<text x="160.6" y="82.2">GND</text>
<text x="166.9" y="82.2">GND</text>
<text x="45" y="84.8">GND</text>
<text x="65.7" y="84.8">C11</text>
<text x="65.7" y="89.9">6p8</text>
<text x="69.7" y="87.7" transform="rotate(-90 69.7 87.7)">R1</text>
<text x="71.7" y="88.1" transform="rotate(-90 71.7 88.1)">1k1</text>
<text x="77.1" y="84.8">C15</text>
<text x="77.2" y="89.9">10n</text>
<text x="81.1" y="87.7" transform="rotate(-90 81.1 87.7)">R3</text>
<text x="83.1" y="88.1" transform="rotate(-90 83.1 88.1)">3k8</text>
<text x="88.6" y="86">C19</text>
<text x="92" y="89.9">GND</text>
<text x="88.7" y="91.1">100n</text>
<text x="109.9" y="90.7" transform="rotate(-90 109.9 90.7)">MIX_I</text>
<text x="112.4" y="90.7" transform="rotate(-90 112.4 90.7)">NMIX_I</text>
<text x="114.9" y="90.7" transform="rotate(-90 114.9 90.7)">MIX_Q</text>
<text x="117.5" y="90.7" transform="rotate(-90 117.5 90.7)">NMIX_Q</text>
<text x="120" y="90.7" transform="rotate(-90 120 90.7)">FILT_I</text>
<text x="122.6" y="90.7" transform="rotate(-90 122.6 90.7)">NFILT_I</text>
<text x="125.1" y="90.7" transform="rotate(-90 125.1 90.7)">GND4</text>
<text x="127.6" y="90.7" transform="rotate(-90 127.6 90.7)">FILT_Q</text>
<text x="130.2" y="90.7" transform="rotate(-90 130.2 90.7)">NFILT_Q</text>
<text x="132.7" y="90.7" transform="rotate(-90 132.7 90.7)">GND4</text>
<text x="135.3" y="90.7" transform="rotate(-90 135.3 90.7)">TEST_A</text>
<text x="137.8" y="90.7" transform="rotate(-90 137.8 90.7)">CE</text>
<text x="138.9" y="91.1">EPAD</text>
<text x="62.8" y="97.5">GND</text>
<text x="69.2" y="97.5">GND GND</text>
<text x="80.6" y="97.5">GND GND</text>
<text x="122.5" y="101.3">GND</text>
<text x="130.1" y="101.3">GND</text>
<text x="150.4" y="97.5">GND</text>
<text x="108.9" y="114">C28</text>
<text x="132.3" y="113">+3.3V</text>
<text x="98.5" y="117.3" transform="rotate(-90 98.5 117.3)">560</text>
<text x="100.5" y="116.9" transform="rotate(-90 100.5 116.9)">R8</text>
<text x="103.6" y="117.3" transform="rotate(-90 103.6 117.3)">270</text>
<text x="105.6" y="117.4" transform="rotate(-90 105.6 117.4)">R10</text>
<text x="108.8" y="119.1">1n</text>
<text x="98.7" y="121.6">C22</text>
<text x="103.8" y="121.6">C26</text>
<text x="123.8" y="120.2">GND</text>
<text x="135.6" y="120.3">C32</text>
<text x="135.6" y="125.4">10n</text>
<text x="98.9" y="126.7">470p</text>
<text x="103.8" y="126.7">15n</text>
<text x="127.7" y="128.2" transform="rotate(-90 127.7 128.2)">C30</text>
<text x="132.7" y="131.8">GND</text>
<text x="82.5" y="135.6">3r9</text>
<text x="82.7" y="137.6">R6</text>
<text x="100.9" y="133">GND</text>
<text x="107.2" y="133" transform="rotate(-90 107.2 133)">GND</text>
<text x="127.7" y="135.7" transform="rotate(-90 127.7 135.7)">100n</text>
<text x="142.9" y="132.7" transform="rotate(-90 142.9 132.7)">C34</text>
<text x="148" y="132.6" transform="rotate(-90 148 132.6)">22p</text>
<text x="56.5" y="140.7">GND</text>
<text x="63.7" y="138.4">+3.3V</text>
<text x="71.7" y="140" transform="rotate(-90 71.7 140)">100n</text>
<text x="76.4" y="139.6">+3.3V</text>
<text x="76.8" y="139" transform="rotate(-90 76.8 139)">C14</text>
<text x="97.1" y="138.9" transform="rotate(-90 97.1 138.9)">22n</text>
<text x="102.2" y="139" transform="rotate(-90 102.2 139)">C24</text>
<text x="54.2" y="144.5">C4</text>
<text x="54.3" y="149.5">10n</text>
<text x="60.5" y="144.5">C8</text>
<text x="60.8" y="149.5">220p</text>
<text x="79.7" y="147">C18</text>
<text x="108.6" y="147.3" transform="rotate(-90 108.6 147.3)">CVCO</text>
<text x="111.1" y="147.1" transform="rotate(-90 111.1 147.1)">GND1</text>
<text x="113.7" y="144.3" transform="rotate(-90 113.7 144.3)">L1</text>
<text x="116.2" y="146.2" transform="rotate(-90 116.2 146.2)">GND</text>
<text x="118.7" y="144.3" transform="rotate(-90 118.7 144.3)">L2</text>
<text x="121.3" y="146" transform="rotate(-90 121.3 146)">VDD</text>
<text x="123.8" y="148.4" transform="rotate(-90 123.8 148.4)">CPOUT</text>
<text x="126.4" y="148.3" transform="rotate(-90 126.4 148.3)">CREG3</text>
<text x="128.9" y="147" transform="rotate(-90 128.9 147)">VDD3</text>
<text x="131.4" y="147.1" transform="rotate(-90 131.4 147.1)">OSC1</text>
<text x="134" y="147.1" transform="rotate(-90 134 147.1)">OSC2</text>
<text x="136.5" y="149.9" transform="rotate(-90 136.5 149.9)">MUXOUT</text>
<text x="51.4" y="154.6">GND</text>
<text x="57.7" y="154.6">GND</text>
<text x="64.7" y="154.2" transform="rotate(-90 64.7 154.2)">13n</text>
<text x="67.9" y="153.7" transform="rotate(-90 67.9 153.7)">L8</text>
<text x="79.7" y="152.1">10n</text>
<text x="100.1" y="152">VCOIN</text>
<text x="100.1" y="154.6">CREG1</text>
<text x="134.5" y="154.6">TxRxCLK</text>
<text x="135.1" y="152">CLKOUT</text>
<text x="154" y="154.6">1k</text>
<text x="76.8" y="158.4">GND</text>
<text x="100.1" y="157.1">VDD1</text>
<text x="100.1" y="159.6">RFOUT</text>
<text x="133.3" y="157.1">TxRxDATA</text>
<text x="138.4" y="159.6">SWD</text>
<text x="154" y="157.2">1k</text>
<text x="172.9" y="156.1">+3.3V</text>
<text x="40.4" y="162.7">22n</text>
<text x="40.9" y="165.9">L2</text>
<text x="48" y="162.7">20n</text>
<text x="48.5" y="165.9">L4</text>
<text x="57.7" y="163" transform="rotate(-90 57.7 163)">10p</text>
<text x="62.8" y="162.1" transform="rotate(-90 62.8 162.1)">C9</text>
<text x="88.2" y="163.5" transform="rotate(-90 88.2 163.5)">GND</text>
<text x="100.1" y="162.2">RFGND</text>
<text x="100.1" y="164.7">RFIN</text>
<text x="100.1" y="167.3">RFINB</text>
<text x="136.4" y="164.7">CREG2</text>
<text x="136.9" y="167.3">ADCIN</text>
<text x="137.8" y="162.2">VDD2</text>
<text x="163.6" y="165.9">10n</text>
<text x="46.5" y="168.6">C2</text>
<text x="46.7" y="173.7">6p8</text>
<text x="57.7" y="168.1" transform="rotate(-90 57.7 168.1)">4p7</text>
<text x="62.2" y="172" transform="rotate(-90 62.2 172)">27n</text>
<text x="62.8" y="168.3" transform="rotate(-90 62.8 168.3)">C10</text>
<text x="65.3" y="171.5" transform="rotate(-90 65.3 171.5)">L6</text>
<text x="70.1" y="172.7">+3.3V</text>
<text x="100.1" y="169.8">RLNA</text>
<text x="100.1" y="172.3">VDD4</text>
<text x="137.6" y="169.8">GND2</text>
<text x="137.7" y="172.3">SCLK</text>
<text x="152.9" y="168.6">100n</text>
<text x="158" y="168.3" transform="rotate(-90 158 168.3)">C36</text>
<text x="163.5" y="171">C39</text>
<text x="100.1" y="174.9">RSET</text>
<text x="100.1" y="177.4">CREG4</text>
<text x="100.1" y="180">GND4</text>
<text x="136.3" y="174.9">SREAD</text>
<text x="136.4" y="177.4">SDATA</text>
<text x="139.1" y="180">SLE</text>
<text x="159.3" y="178.8">GND</text>
<text x="165.7" y="178.8">GND</text>
<text x="43.8" y="181.3">GND</text>
<text x="64.4" y="181.3">C12</text>
<text x="68.4" y="184.3" transform="rotate(-90 68.4 184.3)">R2</text>
<text x="70.4" y="184.6" transform="rotate(-90 70.4 184.6)">1k1</text>
<text x="75.9" y="181.3">C16</text>
<text x="79.8" y="184.3" transform="rotate(-90 79.8 184.3)">R4</text>
<text x="81.8" y="184.6" transform="rotate(-90 81.8 184.6)">3k8</text>
<text x="87.3" y="182.6">C20</text>
<text x="64.5" y="186.4">6p8</text>
<text x="75.9" y="186.4">10n</text>
<text x="87.4" y="187.6">100n</text>
<text x="90.7" y="186.4">GND</text>
<text x="108.6" y="187.2" transform="rotate(-90 108.6 187.2)">MIX_I</text>
<text x="111.1" y="187.2" transform="rotate(-90 111.1 187.2)">NMIX_I</text>
<text x="113.7" y="187.2" transform="rotate(-90 113.7 187.2)">MIX_Q</text>
<text x="116.2" y="187.2" transform="rotate(-90 116.2 187.2)">NMIX_Q</text>
<text x="118.7" y="187.2" transform="rotate(-90 118.7 187.2)">FILT_I</text>
<text x="121.3" y="187.2" transform="rotate(-90 121.3 187.2)">NFILT_I</text>
<text x="123.8" y="187.2" transform="rotate(-90 123.8 187.2)">GND4</text>
<text x="126.4" y="187.2" transform="rotate(-90 126.4 187.2)">FILT_Q</text>
<text x="128.9" y="187.2" transform="rotate(-90 128.9 187.2)">NFILT_Q</text>
<text x="131.4" y="187.2" transform="rotate(-90 131.4 187.2)">GND4</text>
<text x="134" y="187.2" transform="rotate(-90 134 187.2)">TEST_A</text>
<text x="136.5" y="187.2" transform="rotate(-90 136.5 187.2)">CE</text>
<text x="137.6" y="187.6">EPAD</text>
<text x="61.5" y="194">GND</text>
<text x="67.9" y="194">GND GND</text>
<text x="79.3" y="194">GND GND</text>
<text x="121.2" y="197.8">GND</text>
<text x="128.8" y="197.8">GND</text>
<text x="149.2" y="194">GND</text>
</g>
<g font-size="1.8" fill="#008400">
<text x="146.3" y="59.7">34 R12</text>
<text x="146.3" y="57.1">35 R11</text>
<text x="145.1" y="153.7">35 R13</text>
<text x="145.1" y="156.2">34 R14</text>
</g>
<g font-size="1.7" fill="#008484">
<text x="116.9" y="58.1">ADF7021</text>
<text x="119.5" y="75.9">U2</text>
<text x="115.7" y="154.6">ADF7021</text>
<text x="118.3" y="172.4">U1</text>
</g>
<g font-size="1.7" fill="#840000">
<text x="163.9" y="58">DCLK2</text>
<text x="152.8" y="63.1">SWD_TP2</text>
<text x="163.9" y="60.6">DATA2</text>
<text x="153.7" y="75.8">SCLK</text>
<text x="153.7" y="78.3">SREAD</text>
<text x="153.7" y="80.9">SDATA</text>
<text x="153.7" y="83.4">SLE2</text>
<text x="137.8" y="103" transform="rotate(-90 137.8 103)">CE</text>
<text x="162.6" y="154.5">DCLK1</text>
<text x="151.5" y="159.6">SWD_TP1</text>
<text x="162.6" y="157.1">DATA1</text>
<text x="152.4" y="172.3">SCLK</text>
<text x="152.4" y="179.9">SLE1</text>
<text x="152.4" y="177.4">SDATA</text>
<text x="152.4" y="174.9">SREAD</text>
<text x="141" y="195.2">CE</text>
</g>
</svg>
